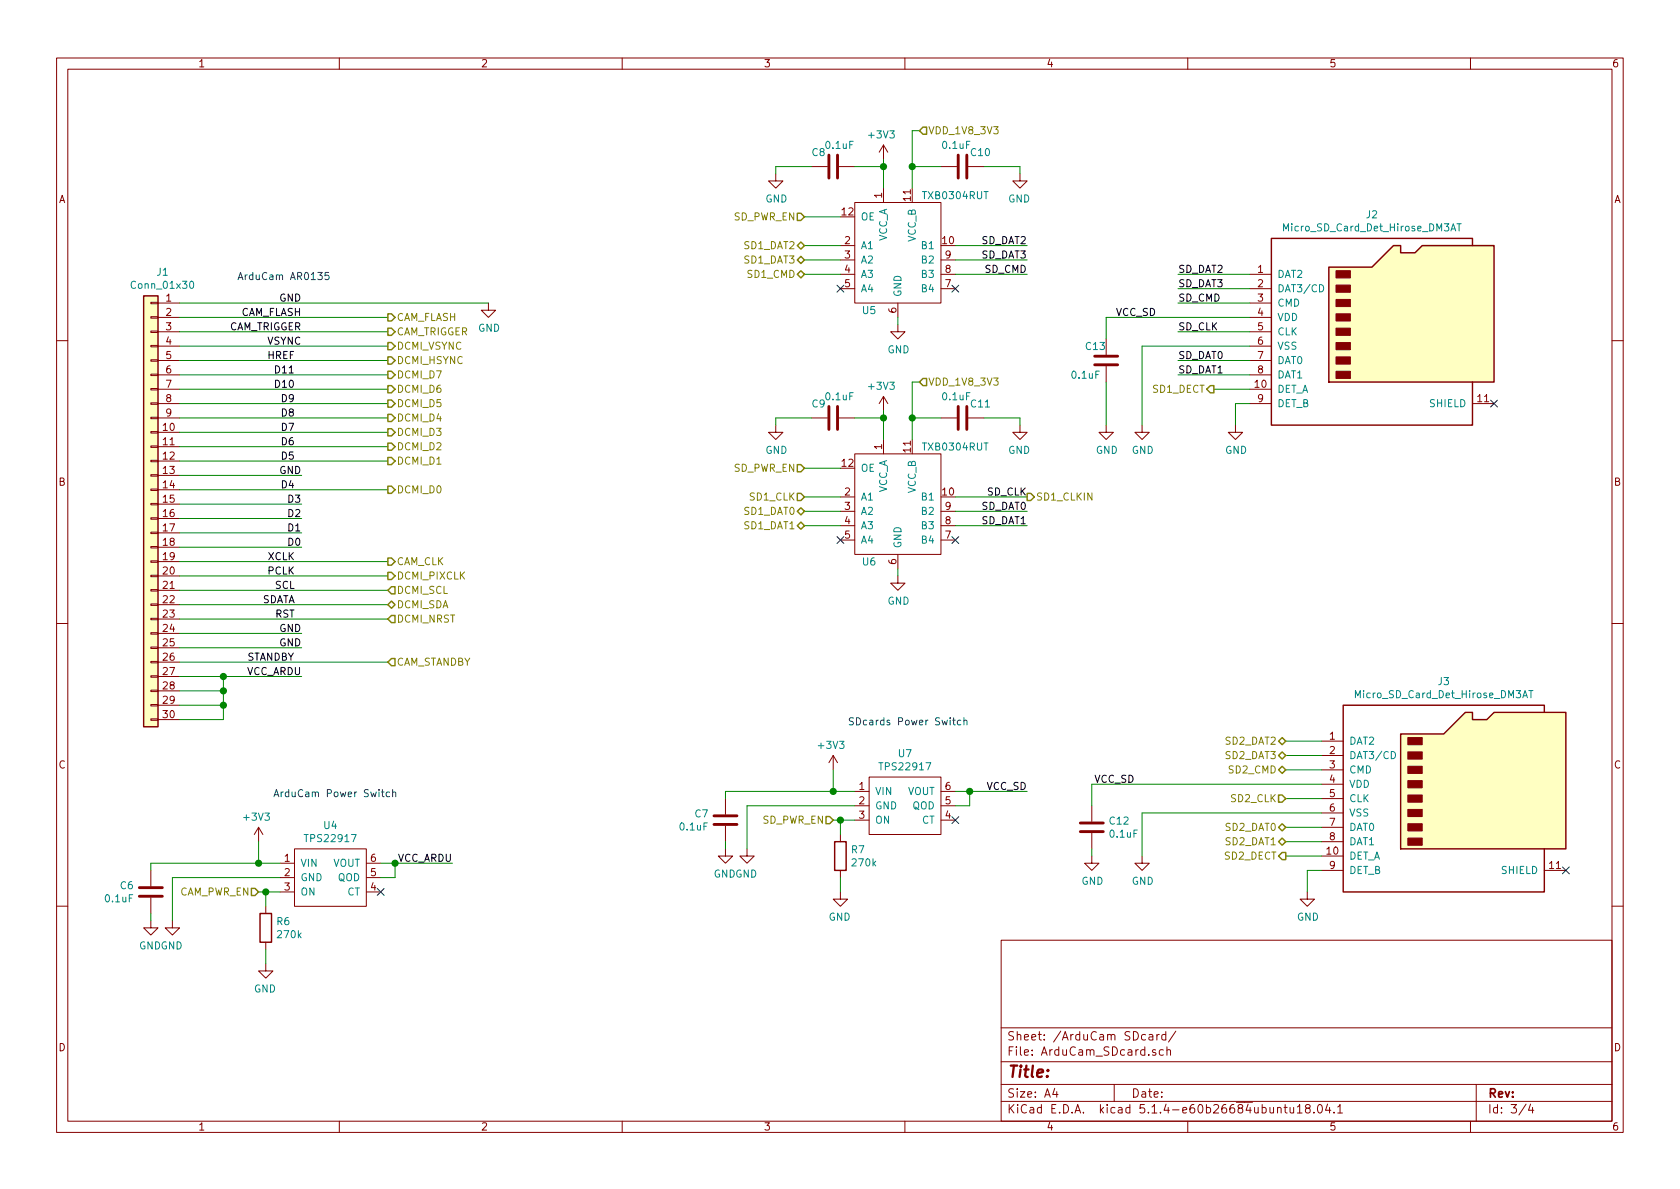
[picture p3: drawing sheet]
<svg xmlns="http://www.w3.org/2000/svg" width="297mm" height="210mm" viewBox="0 0 297 210" stroke-linecap="round" stroke-linejoin="round" font-family="sans-serif">
<g fill="none" stroke="#840000" stroke-width=".18">
<path d="M10 10.3h277v189.9h-277zM12 12.2h273v186.1h-273zM60 10.3v1.9M110 10.3v1.9M160 10.3v1.9M210 10.3v1.9M260 10.3v1.9M137.2 30.7v1.3h1.2l-1.2 1.3-1.3-1.3h1.3M143.5 29.5h2.8M148.3 29.5h2.8M151.1 35.8h15.3v17.8h-15.3zM156.2 25.6l.8 1.3"/>
<path d="M156.2 25.6v2.6M156.2 33.3v2.5M156.2 25.6l-.8 1.3M166.4 29.5h2.8M171.2 29.5h2.8M180.3 30.7v1.3h-1.2l1.2 1.3 1.3-1.3h-1.3M26.7 58.5h1.2v.3h-1.2zM26.7 56h1.2v.3h-1.2zM26.7 53.5h1.2v.2h-1.2zM27.9 53.6h3.8M27.9 56.1h3.8M27.9 58.7h3.8"/>
<path d="M86.4 53.6v1.3h1.2l-1.2 1.2-1.3-1.2h1.3M148.6 43.4h2.5M148.6 46h2.5M148.6 48.5h2.5M148.6 51h2.5M158.7 57.4v1.3h1.3l-1.3 1.2-1.2-1.2h1.2M158.7 53.6v2.5M166.4 46h2.5M166.4 48.5h2.5M166.4 51h2.5M195.6 59.9v2.8M221 53.6h3.8"/>
<path d="M221 56.1h3.8M221 58.7h3.8M221 48.5h3.8M221 51h3.8M10 60.2h2M26.7 78.9h1.2v.2h-1.2zM26.7 76.3h1.2v.3h-1.2zM26.7 73.8h1.2v.2h-1.2zM26.7 71.2h1.2v.3h-1.2zM26.7 68.7h1.2v.3h-1.2zM26.7 66.2h1.2v.2h-1.2zM26.7 63.6h1.2v.3h-1.2z"/>
<path d="M26.7 61.1h1.2v.2h-1.2zM27.9 73.9h3.8M27.9 76.4h3.8M27.9 79h3.8M27.9 61.2h3.8M27.9 63.7h3.8M27.9 66.3h3.8M27.9 68.8h3.8M27.9 71.4h3.8M137.2 75.2v1.2h1.2l-1.2 1.3-1.3-1.3h1.3M143.5 73.9h2.8M148.3 73.9h2.8"/>
<path d="M156.2 70.1v2.5M156.2 77.7v2.6M156.2 70.1l.8 1.3M156.2 70.1l-.8 1.3M166.4 73.9h2.8M171.2 73.9h2.8M180.3 75.2v1.2h-1.2l1.2 1.3 1.3-1.3h-1.3M195.6 75.2v1.2h1.2l-1.2 1.3-1.3-1.3h1.3M195.6 64.8v2.8M201.9 75.2v1.2h1.3l-1.3 1.3-1.2-1.3h1.2M218.4 75.2v1.2h1.3l-1.3 1.3-1.2-1.3h1.2M221 61.2h3.8"/>
<path d="M221 63.7h3.8M221 66.3h3.8M221 68.8h3.8M221 71.4h3.8M260.3 71.4h3.9M285 60.2h2M26.7 99.2h1.2v.2h-1.2zM26.7 96.6h1.2v.3h-1.2zM26.7 94.1h1.2v.3h-1.2zM26.7 91.6h1.2v.2h-1.2zM26.7 89h1.2v.3h-1.2zM26.7 86.5h1.2v.2h-1.2z"/>
<path d="M26.7 83.9h1.2v.3h-1.2zM26.7 81.4h1.2v.3h-1.2zM27.9 81.5h3.8M27.9 84.1h3.8M27.9 86.6h3.8M27.9 89.1h3.8M27.9 91.7h3.8M27.9 94.2h3.8M27.9 96.8h3.8M27.9 99.3h3.8M148.6 87.9h2.5M148.6 90.4h2.5"/>
<path d="M148.6 93h2.5M148.6 95.5h2.5M151.1 80.3h15.3v17.7h-15.3zM158.7 98v2.6M166.4 90.4h2.5M166.4 93h2.5M166.4 95.5h2.5M10 110.3h2M26.7 119.5h1.2v.3h-1.2zM26.7 117h1.2v.2h-1.2zM26.7 114.4h1.2v.3h-1.2zM26.7 111.9h1.2v.2h-1.2z"/>
<path d="M26.7 109.3h1.2v.3h-1.2zM26.7 106.8h1.2v.3h-1.2zM26.7 104.3h1.2v.2h-1.2zM26.7 101.7h1.2v.3h-1.2zM27.9 101.8h3.8M27.9 104.4h3.8M27.9 106.9h3.8M27.9 109.5h3.8M27.9 112h3.8M27.9 114.5h3.8M27.9 117.1h3.8M27.9 119.6h3.8"/>
<path d="M158.7 101.8v1.3h1.3l-1.3 1.3-1.2-1.3h1.2M285 110.3h2M26.7 127.1h1.2v.3h-1.2zM26.7 124.6h1.2v.2h-1.2zM26.7 122h1.2v.3h-1.2zM27.9 122.2h3.8M27.9 124.7h3.8M27.9 127.2h3.8M147.3 133.6l.8 1.3M147.3 133.6v2.5M147.3 133.6l-.7 1.3M151.1 139.9h2.6"/>
<path d="M153.7 137.4h12.7v10.2h-12.7zM166.4 139.9h2.5M233.7 131.1h3.8M233.7 133.6h3.8M233.7 136.1h3.8M233.7 138.7h3.8M26.7 153.9v2.8M26.7 158.7v2.8M45.7 146.3l.8 1.3M45.7 146.3v2.5M45.7 146.3l-.7 1.3M49.5 152.6h2.6"/>
<path d="M49.5 155.2h2.6M49.5 157.7h2.6M52.1 150.1h12.7v10.2h-12.7zM64.8 152.6h2.5M64.8 155.2h2.5M64.8 157.7h2.5M128.3 150.1v1.3h-1.3l1.3 1.2 1.2-1.2h-1.2M128.3 141.2v2.8M128.3 146v2.8M132.1 150.1v1.3h-1.3l1.3 1.2 1.2-1.2h-1.2M148.6 157.7v1.3h-1.3l1.3 1.3 1.3-1.3h-1.3M148.6 147.6v1.2"/>
<path d="M148.6 153.9v1.3M151.1 142.5h2.6M151.1 145h2.6M166.4 142.5h2.5M166.4 145h2.5M193 151.4v1.2h1.3l-1.3 1.3-1.2-1.3h1.2M193 142.5v2.8M193 147.3v2.8M201.9 151.4v1.2h1.3l-1.3 1.3-1.2-1.3h1.2M231.1 157.7v1.3h1.3l-1.3 1.3-1.2-1.3h1.2M233.7 151.4h3.8M233.7 153.9h3.8"/>
<path d="M233.7 141.2h3.8M233.7 143.8h3.8M233.7 146.3h3.8M233.7 148.8h3.8M273 153.9h3.9M10 160.2h2M26.7 162.8v1.3h-1.3l1.3 1.2 1.2-1.2h-1.2M30.5 162.8v1.3h-1.3l1.3 1.2 1.2-1.2h-1.2M47 170.4v1.3h-1.3l1.3 1.3 1.3-1.3h-1.3M47 160.3v1.2M47 166.6v1.3M177 166.3h108v32h-108z"/>
<path d="M285 160.2h2M60 198.3v1.9M110 198.3v1.9M160 198.3v1.9M177 194.8h108M177 191.8h108M177 187.8h108M177 181.8h108M186.5 192.5l-.4 1h1M186.8 193v1M197 191.8v3M203.2 183h.6v.9"/>
<path d="M203.8 183.3l-.5 .1-.2 .2 .1 .2 .1 .1 .5-.1M204.3 185.7l-.3-.1-.2 .2v.2l.5 .2v.3h-.5M204.5 182.9v1M205 182.9l-.3 .1-.2 .2M205.7 185.7l-.4-.1-.3 .3 .1 .6h.6M206.1 183l-.4-.1-.3 .3 .1 .6 .2 .1 .4-.1M206.1 182.4v1.5M206.3 185.7l.3-.1 .3 .1 .1 .9M206.3 185.1v1.5M207.9 182.3l-1.3 2M210 198.3v1.9M225.9 196l.2-.2 .3 .1 .1 .9"/>
<path d="M227 195.8h.6M227.2 195.3v1.3l.4 .2M228.1 195.8l.1 .9 .3 .1 .2-.1M228.7 195.8v1M229.4 195.8l.4-.5v1.5M229.4 196.8h.8M231.1 196l-.3-.3 .1-.3a.48 .48 0 0 1 .7 .1l-.1 .4a.52 .52 0 0 0-.6 .2 .52 .52 0 0 0 0 .6l.5 .1 .2-.1v-.4l-.2-.3M232.3 196.7v.1M233.1 195.4l.2-.1a.8 .8 0 0 1 .5 .8 .8 .8 0 0 1-.5 .7 1 1 0 0 1-.2-1.4zM234.7 195.2l-.3 1.1h.9M235.1 195.8v1M235.9 196.7v.1"/>
<path d="M236.5 195.8l.4-.5v1.5M236.5 196.8h.9M260 198.3v1.9M261 191.8v6.5M269.8 195.2l-1.2 2M270.6 195.2l-.3 1.1h.9M271 195.8v1"/>
</g>
<g fill="none" stroke="#840000" stroke-width=".51">
<path d="M146.6 27.4v4.1M148.1 27.4v4.1M169.4 27.4v4.1M170.9 27.4v4.1M146.6 71.9v4M148.1 71.9v4M169.4 71.9v4M170.9 71.9v4M193.5 64.5h4.1M193.5 63h4.1M24.6 158.5h4.1M24.6 157h4.1"/>
<path d="M126.2 145.8h4.1M126.2 144.3h4.1M191 147.1h4.1M191 145.5h4.1"/>
</g>
<g fill="#ffffc2" stroke="#ffffc2" stroke-width=".18">
<path d="M25.4 52.3h2.5v76.2h-2.5z"/>
<path d="M247.6 129.8h7.7l3.8-3.8h1.2v1.2h2.6l1.3-1.2h12.7v24.1h-29.3z"/>
<path d="M234.9 47.2h7.7l3.8-3.8h1.2v1.3h2.6l1.3-1.3h12.7v24.2h-29.3z"/>
</g>
<path d="M25.4 52.3h2.5v76.2h-2.5zM234.9 47.2h7.7l3.8-3.8h1.2v1.3h2.6l1.3-1.3h12.7v24.2h-29.3zM260.3 43.4v-1.2h-35.5v33h35.5v-7.6M247.6 129.8h7.7l3.8-3.8h1.2v1.2h2.6l1.3-1.2h12.7v24.1h-29.3zM273 126v-1.3h-35.5v33h35.5v-7.6M147.6 148.8h2v5.1h-2zM46 161.5h2v5.1h-2z" fill="none" stroke="#840000" stroke-width=".25"/>
<path d="M257.6 39.6h.7M258 39.6v1.2M33.7 49.9l.1-.2a.69 .69 0 0 1 .5 .7 .69 .69 0 0 1-.5 .6l-.2-.2-.1-.3zM233.3 50.3a.64 .64 0 0 1 .7 .7 .64 .64 0 0 1-.7 .6zM256.5 40.8l.4-1.2 .5 1.2M246 132.9a.64 .64 0 0 1 .7 .6 .64 .64 0 0 1-.7 .7zM269.2 123.4l.4-1.3 .5 1.3M270.3 122.1h.7M270.7 122.1v1.3" fill="none" stroke="#008484" stroke-width=".18"/>
<g fill="#840000" stroke="#840000" stroke-width=".18">
<path d="M248.9 148.2h2.6v1.3h-2.6z"/>
<path d="M248.9 145.7h2.6v1.2h-2.6z"/>
<path d="M248.9 143.1h2.6v1.3h-2.6z"/>
<path d="M248.9 140.6h2.6v1.3h-2.6z"/>
<path d="M248.9 138h2.6v1.3h-2.6z"/>
<path d="M248.9 135.5h2.6v1.3h-2.6z"/>
<path d="M248.9 133h2.6v1.2h-2.6z"/>
<path d="M248.9 130.4h2.6v1.3h-2.6z"/>
<path d="M236.2 65.7h2.6v1.2h-2.6z"/>
<path d="M236.2 63.1h2.6v1.3h-2.6z"/>
<path d="M236.2 60.6h2.6v1.2h-2.6z"/>
<path d="M236.2 58h2.6v1.3h-2.6z"/>
<path d="M236.2 55.5h2.6v1.3h-2.6z"/>
<path d="M236.2 53h2.6v1.2h-2.6z"/>
<path d="M236.2 50.4h2.6v1.3h-2.6z"/>
<path d="M236.2 47.9h2.6v1.2h-2.6z"/>
</g>
<g fill="none" stroke="#008400" stroke-width=".18">
<path d="M142.2 38.3h6.4M143.5 29.5h-6.3v1.2M151.1 29.5h5.1M156.2 28.2v5.1M161.3 29.5h5.1M162.6 23.1h-1.3v10.2M174 29.5h6.3v1.2M31.7 53.6h54.7M31.7 58.7h36.9M31.7 56.1h36.9M142.2 43.4h6.4M142.2 48.5h6.4"/>
<path d="M142.2 46h6.4M158.7 56.1v1.3M168.9 43.4h12.7M168.9 48.5h12.7M168.9 46h12.7M208.3 48.5h12.7M208.3 53.6h12.7M208.3 58.7h12.7M208.3 51h12.7M221 56.1h-25.4v3.8M31.7 68.8h36.9M31.7 66.3h36.9"/>
<path d="M31.7 63.7h36.9M31.7 61.2h36.9M31.7 71.4h36.9M31.7 73.9h36.9M31.7 76.4h36.9M31.7 79h36.9M143.5 73.9h-6.3v1.3M151.1 73.9h5.1M156.2 72.6v5.1M161.3 73.9h5.1M162.6 67.6h-1.3v10.1M174 73.9h6.3v1.3"/>
<path d="M195.6 67.6v7.6M208.3 66.3h12.7M208.3 63.7h12.7M214.6 68.8h6.4M221 61.2h-19.1v14M221 71.4h-2.6v3.8M31.7 86.6h36.9M31.7 84.1h21.6M31.7 89.1h21.6M31.7 81.5h36.9M31.7 94.2h21.6M31.7 96.8h21.6"/>
<path d="M31.7 99.3h36.9M31.7 91.7h21.6M142.2 90.4h6.4M142.2 87.9h6.4M142.2 93h6.4M142.2 82.8h6.4M168.9 90.4h12.7M168.9 87.9h12.7M168.9 93h12.7M31.7 119.6h21.6M31.7 101.8h36.9M31.7 104.4h36.9"/>
<path d="M31.7 106.9h36.9M31.7 109.5h36.9M31.7 117.1h36.9M31.7 114.5h21.6M31.7 112h21.6M39.5 119.6v7.6h-7.8M158.7 100.6v1.2M31.7 124.7h7.8M31.7 122.2h7.8M147.3 136.1v3.8M151.1 139.9h-22.8v1.3M168.9 139.9h12.7"/>
<path d="M171.4 139.9v2.6h-2.5M227.3 131.1h6.4M227.3 133.6h6.4M227.3 136.1h6.4M233.7 138.7h-40.7v3.8M45.7 157.7h3.8M45.7 148.8v3.8M47 157.7v2.6M49.5 155.2h-19v7.6M49.5 152.6h-22.8v1.3M67.3 152.6h12.7M69.8 152.6v2.6h-2.5"/>
<path d="M128.3 148.8v1.3M147.3 145h3.8M148.6 145v2.6M148.6 155.2v2.5M151.1 142.5h-19v7.6M193 150.1v1.3M227.3 151.4h6.4M227.3 141.2h6.4M227.3 146.3h6.4M227.3 148.8h6.4M233.7 153.9h-2.6v3.8M233.7 143.8h-31.8v7.6"/>
<path d="M26.7 161.5v1.3M47 167.9v2.5"/>
</g>
<g fill="none" stroke="#848400" stroke-width=".25">
<path d="M141 37.7h.6l.6 .6-.6 .7h-.6zM163.2 22.5h.6v1.2h-.6l-.6-.6zM68.6 58h.6l.6 .7-.6 .6h-.6zM68.6 55.5h.6l.6 .6-.6 .7h-.6zM141 46l.6-.7 .6 .7-.6 .6zM141 48.5l.6-.6 .6 .6-.6 .6zM141.6 42.8l.6 .6-.6 .7-.6-.7zM68.6 78.4h.6l.6 .6-.6 .6h-.6zM68.6 63.1h.6l.6 .6-.6 .7h-.6zM68.6 60.6h.6l.6 .6-.6 .6h-.6zM68.6 75.8h.6l.6 .6-.6 .7h-.6zM68.6 73.3h.6l.6 .6-.6 .6h-.6z"/>
<path d="M68.6 70.7h.6l.6 .7-.6 .6h-.6zM68.6 68.2h.6l.6 .6-.6 .7h-.6zM68.6 65.7h.6l.6 .6-.6 .6h-.6zM163.2 66.9h.6v1.3h-.6l-.6-.6zM214 68.2h.6v1.3h-.6l-.6-.7zM68.6 98.7h.6l.6 .6-.6 .6h-.6zM68.6 86h.6l.6 .6-.6 .6h-.6zM68.6 80.9h.6l.6 .6-.6 .7h-.6zM141 90.4l.6-.6 .6 .6-.6 .7zM141 93l.6-.7 .6 .7-.6 .6zM141 87.2h.6l.6 .7-.6 .6h-.6zM141 82.2h.6l.6 .6-.6 .6h-.6z"/>
<path d="M181.6 87.2h.6l.7 .7-.7 .6h-.6zM68.6 106.9l.6-.6 .6 .6-.6 .7zM68.6 104.4l.6-.6h.6v1.2h-.6zM68.6 101.2h.6l.6 .6-.6 .7h-.6zM69.2 116.5h.6v1.2h-.6l-.6-.6zM69.2 108.8h.6v1.3h-.6l-.6-.6zM226.1 136.1l.6-.6 .6 .6-.6 .7zM226.1 133.6l.6-.6 .6 .6-.6 .6zM226.1 131.1l.6-.7 .6 .7-.6 .6zM44.4 157.1h.7l.6 .6-.6 .7h-.7zM146 144.4h.7l.6 .6-.6 .7h-.7zM226.1 140.6h.6l.6 .6-.6 .7h-.6z"/>
<path d="M226.1 146.3l.6-.6 .6 .6-.6 .6zM226.1 148.8l.6-.6 .6 .6-.6 .7zM226.7 150.7h.6v1.3h-.6l-.6-.6z"/>
</g>
<path d="M56.2 48.2h.8l-.5 .5 .4 .1v.5l-.2 .1-.5-.1M58.1 48.2h-.6v.6l.4-.1 .3 .2v.3l-.3 .2-.4-.1M67.6 139.6v1.1l.3 .2M69.4 139.6v1.3M168.4 127.3h.5M168.6 126.9v1.1l.3 .2M169.9 127.4l-.4-.1-.2 .3 .1 .5h.5M170.4 127.5l.2-.2 .3 .1 .1 .8M170.4 126.9v1.3M67.4 140h.5M68.9 140.1l-.4-.1-.2 .3 .1 .5h.5M69.4 140.2l.2-.2 .3 .1 .1 .8" fill="none" stroke="#0000c2" stroke-width=".18"/>
<g fill="#008400" stroke="#008400" stroke-width=".25">
<circle cx="148.6" cy="145" r=".51"/>
<circle cx="171.5" cy="139.9" r=".51"/>
<circle cx="147.3" cy="139.9" r=".51"/>
<circle cx="156.2" cy="73.9" r=".51"/>
<circle cx="47" cy="157.7" r=".51"/>
<circle cx="69.9" cy="152.6" r=".51"/>
<circle cx="45.7" cy="152.6" r=".51"/>
<circle cx="39.5" cy="119.6" r=".51"/>
<circle cx="156.2" cy="29.5" r=".51"/>
<circle cx="161.3" cy="29.5" r=".51"/>
<circle cx="161.3" cy="73.9" r=".51"/>
<circle cx="39.5" cy="122.2" r=".51"/>
<circle cx="39.5" cy="124.7" r=".51"/>
</g>
<g fill="none" stroke="#000084" stroke-width=".18">
<path d="M148 50.4l1.2 1.3M149.2 50.4l-1.2 1.3M168.3 50.4l1.2 1.3M169.5 50.4l-1.2 1.3M263.6 70.8l1.2 1.2M264.8 70.8l-1.2 1.2M148 94.9l1.2 1.2M149.2 94.9l-1.2 1.2M168.3 94.9l1.2 1.2M169.5 94.9l-1.2 1.2M66.7 157.1l1.2 1.2M67.9 157.1l-1.2 1.2"/>
<path d="M168.3 144.4l1.2 1.2M169.5 144.4l-1.2 1.2M276.3 153.3l1.2 1.2M277.5 153.3l-1.2 1.2"/>
</g>
<text font-size="2.8" fill="#840000" x="178" y="190.5">Title:</text>
<g font-size="2.1" fill="#840000">
<text x="178" y="184">Sheet: /ArduCam SDcard/</text>
<text x="178" y="186.7">File: ArduCam_SDcard.sch</text>
<text x="178" y="196.9">KiCad E.D.A. kicad 5.1.4-e60b26684ubuntu18.04.1</text>
<text x="178" y="194.1">Size: A4</text>
<text x="200" y="194.1">Date:</text>
<text x="263" y="194.1">Rev:</text>
<text x="263" y="196.9">Id: 3/4</text>
</g>
<g font-size="1.8" fill="#840000">
<text x="35" y="11.9">1</text>
<text x="85" y="11.9">2</text>
<text x="135" y="11.9">3</text>
<text x="185" y="11.9">4</text>
<text x="235" y="11.9">5</text>
<text x="285" y="11.9">6</text>
<text x="10.4" y="35.9">A</text>
<text x="156" y="35" transform="rotate(-90 156 35)">1</text>
<text x="161" y="35.5" transform="rotate(-90 161 35.5)">11</text>
<text x="285.4" y="35.9">A</text>
<text x="148.9" y="38.1">12</text>
<text x="149.4" y="43.2">2</text>
<text x="149.4" y="45.7">3</text>
<text x="166.7" y="43.2">10</text>
<text x="167.2" y="45.7">9</text>
<text x="29.4" y="53.3">1</text>
<text x="149.4" y="48.3">4</text>
<text x="149.4" y="50.8">5</text>
<text x="167.2" y="50.8">7</text>
<text x="167.2" y="48.3">8</text>
<text x="222.4" y="48.3">1</text>
<text x="222.4" y="50.8">2</text>
<text x="222.4" y="53.3">3</text>
<text x="29.4" y="55.9">2</text>
<text x="29.4" y="58.4">3</text>
<text x="158.5" y="55.3" transform="rotate(-90 158.5 55.3)">6</text>
<text x="222.4" y="55.9">4</text>
<text x="222.4" y="58.4">5</text>
<text x="29.4" y="61">4</text>
<text x="29.4" y="63.5">5</text>
<text x="222.4" y="61">6</text>
<text x="222.4" y="63.5">7</text>
<text x="29.4" y="66">6</text>
<text x="29.4" y="68.6">7</text>
<text x="29.4" y="71.1">8</text>
<text x="221.9" y="68.6">10</text>
<text x="222.4" y="66">8</text>
<text x="222.4" y="71.1">9</text>
<text x="261.3" y="71.1">11</text>
<text x="28.9" y="76.2">10</text>
<text x="29.4" y="73.7">9</text>
<text x="28.9" y="78.7">11</text>
<text x="28.9" y="81.3">12</text>
<text x="28.9" y="83.8">13</text>
<text x="148.9" y="82.5">12</text>
<text x="156" y="79.5" transform="rotate(-90 156 79.5)">1</text>
<text x="161" y="80" transform="rotate(-90 161 80)">11</text>
<text x="10.4" y="85.9">B</text>
<text x="28.9" y="86.4">14</text>
<text x="28.9" y="88.9">15</text>
<text x="149.4" y="87.6">2</text>
<text x="166.7" y="87.6">10</text>
<text x="285.4" y="85.9">B</text>
<text x="28.9" y="91.4">16</text>
<text x="28.9" y="94">17</text>
<text x="149.4" y="90.2">3</text>
<text x="149.4" y="92.7">4</text>
<text x="149.4" y="95.2">5</text>
<text x="167.2" y="95.2">7</text>
<text x="167.2" y="92.7">8</text>
<text x="167.2" y="90.2">9</text>
<text x="28.9" y="96.5">18</text>
<text x="28.9" y="99.1">19</text>
<text x="28.9" y="101.6">20</text>
<text x="158.5" y="99.8" transform="rotate(-90 158.5 99.8)">6</text>
<text x="28.9" y="104.1">21</text>
<text x="28.9" y="106.7">22</text>
<text x="28.9" y="109.2">23</text>
<text x="28.9" y="111.8">24</text>
<text x="28.9" y="114.3">25</text>
<text x="28.9" y="116.8">26</text>
<text x="28.9" y="119.4">27</text>
<text x="28.9" y="121.9">28</text>
<text x="28.9" y="124.5">29</text>
<text x="28.9" y="127">30</text>
<text x="235.1" y="130.8">1</text>
<text x="10.4" y="135.9">C</text>
<text x="235.1" y="133.3">2</text>
<text x="235.1" y="135.9">3</text>
<text x="285.4" y="135.9">C</text>
<text x="151.9" y="139.7">1</text>
<text x="151.9" y="142.2">2</text>
<text x="167.2" y="142.2">5</text>
<text x="167.2" y="139.7">6</text>
<text x="235.1" y="138.4">4</text>
<text x="235.1" y="141">5</text>
<text x="235.1" y="143.5">6</text>
<text x="151.9" y="144.8">3</text>
<text x="167.2" y="144.8">4</text>
<text x="235.1" y="146">7</text>
<text x="235.1" y="148.6">8</text>
<text x="50.3" y="152.4">1</text>
<text x="50.3" y="154.9">2</text>
<text x="65.6" y="154.9">5</text>
<text x="65.6" y="152.4">6</text>
<text x="234.6" y="151.1">10</text>
<text x="235.1" y="153.7">9</text>
<text x="274" y="153.7">11</text>
<text x="50.3" y="157.5">3</text>
<text x="65.6" y="157.5">4</text>
<text x="10.4" y="185.9">D</text>
<text x="285.4" y="185.9">D</text>
<text x="35" y="199.9">1</text>
<text x="85" y="199.9">2</text>
<text x="135" y="199.9">3</text>
<text x="185" y="199.9">4</text>
<text x="235" y="199.9">5</text>
<text x="285" y="199.9">6</text>
</g>
<g font-size="1.8" fill="#848400">
<text x="164.1" y="23.7">VDD_1V8_3V3</text>
<text x="129.7" y="39">SD_PWR_EN</text>
<text x="131.7" y="44.1">SD1_DAT2</text>
<text x="131.7" y="46.6">SD1_DAT3</text>
<text x="132.3" y="49.1">SD1_CMD</text>
<text x="70.1" y="59.3">CAM_TRIGGER</text>
<text x="70.1" y="56.8">CAM_FLASH</text>
<text x="70.1" y="64.4">DCMI_HSYNC</text>
<text x="70.1" y="61.8">DCMI_VSYNC</text>
<text x="70.1" y="69.5">DCMI_D6</text>
<text x="70.1" y="66.9">DCMI_D7</text>
<text x="164.1" y="68.2">VDD_1V8_3V3</text>
<text x="203.9" y="69.5">SD1_DECT</text>
<text x="70.1" y="77.1">DCMI_D3</text>
<text x="70.1" y="74.5">DCMI_D4</text>
<text x="70.1" y="72">DCMI_D5</text>
<text x="70.1" y="79.6">DCMI_D2</text>
<text x="70.1" y="82.2">DCMI_D1</text>
<text x="129.7" y="83.4">SD_PWR_EN</text>
<text x="70.1" y="87.2">DCMI_D0</text>
<text x="132.7" y="88.5">SD1_CLK</text>
<text x="183.1" y="88.5">SD1_CLKIN</text>
<text x="131.7" y="91.1">SD1_DAT0</text>
<text x="131.7" y="93.6">SD1_DAT1</text>
<text x="70.1" y="99.9">CAM_CLK</text>
<text x="70.1" y="107.6">DCMI_SDA</text>
<text x="70.1" y="105">DCMI_SCL</text>
<text x="70.1" y="102.5">DCMI_PIXCLK</text>
<text x="70.1" y="110.1">DCMI_NRST</text>
<text x="70.1" y="117.7">CAM_STANDBY</text>
<text x="216.8" y="131.7">SD2_DAT2</text>
<text x="216.8" y="134.2">SD2_DAT3</text>
<text x="217.3" y="136.8">SD2_CMD</text>
<text x="217.8" y="141.9">SD2_CLK</text>
<text x="134.8" y="145.7">SD_PWR_EN</text>
<text x="216.8" y="146.9">SD2_DAT0</text>
<text x="216.8" y="149.5">SD2_DAT1</text>
<text x="216.6" y="152">SD2_DECT</text>
<text x="31.6" y="158.4">CAM_PWR_EN</text>
</g>
<g font-size="1.8" fill="#008484">
<text x="143.6" y="27.6">C8</text>
<text x="146.1" y="26.3">0.1uF</text>
<text x="153.7" y="24.5">+3V3</text>
<text x="166.8" y="26.3">0.1uF</text>
<text x="171.7" y="27.6">C10</text>
<text x="135.3" y="35.8">GND</text>
<text x="163.4" y="35.2">TXB0304RUT</text>
<text x="178.3" y="35.8">GND</text>
<text x="152.1" y="39">OE</text>
<text x="227.3" y="40.9">Micro_SD_Card_Det_Hirose_DM3AT</text>
<text x="241.6" y="38.6">J2</text>
<text x="152.1" y="44.1">A1</text>
<text x="152.1" y="46.6">A2</text>
<text x="156.8" y="42.8" transform="rotate(-90 156.8 42.8)">VCC_A</text>
<text x="161.9" y="42.8" transform="rotate(-90 161.9 42.8)">VCC_B</text>
<text x="163.1" y="44.1">B1</text>
<text x="163.1" y="46.6">B2</text>
<text x="23.5" y="51.1">Conn_01x30</text>
<text x="27.8" y="48.8">J1</text>
<text x="152.1" y="49.1">A3</text>
<text x="152.1" y="51.7">A4</text>
<text x="159.4" y="52.6" transform="rotate(-90 159.4 52.6)">GND</text>
<text x="163.1" y="51.7">B4</text>
<text x="163.1" y="49.1">B3</text>
<text x="225.8" y="49.1">DAT2</text>
<text x="225.8" y="51.7">DAT3/CD</text>
<text x="84.5" y="58.7">GND</text>
<text x="152.6" y="55.5">U5</text>
<text x="225.8" y="54.2">CMD</text>
<text x="225.8" y="56.8">VDD</text>
<text x="225.8" y="59.3">CLK</text>
<text x="156.9" y="62.5">GND</text>
<text x="192" y="61.9">C13</text>
<text x="225.8" y="61.8">VSS</text>
<text x="225.8" y="64.4">DAT0</text>
<text x="146.1" y="70.8">0.1uF</text>
<text x="153.7" y="68.9">+3V3</text>
<text x="166.8" y="70.8">0.1uF</text>
<text x="189.6" y="67">0.1uF</text>
<text x="225.8" y="69.5">DET_A</text>
<text x="225.8" y="66.9">DAT1</text>
<text x="143.6" y="72.1">C9</text>
<text x="171.7" y="72.1">C11</text>
<text x="225.8" y="72">DET_B</text>
<text x="252.9" y="72">SHIELD</text>
<text x="135.3" y="80.3">GND</text>
<text x="152.1" y="83.4">OE</text>
<text x="163.4" y="79.7">TXB0304RUT</text>
<text x="178.3" y="80.3">GND</text>
<text x="193.8" y="80.3">GND</text>
<text x="200.1" y="80.3">GND</text>
<text x="216.6" y="80.3">GND</text>
<text x="152.1" y="88.5">A1</text>
<text x="156.8" y="87.3" transform="rotate(-90 156.8 87.3)">VCC_A</text>
<text x="161.9" y="87.3" transform="rotate(-90 161.9 87.3)">VCC_B</text>
<text x="163.1" y="88.5">B1</text>
<text x="152.1" y="91.1">A2</text>
<text x="152.1" y="93.6">A3</text>
<text x="163.1" y="93.6">B3</text>
<text x="163.1" y="91.1">B2</text>
<text x="152.1" y="96.1">A4</text>
<text x="152.6" y="100">U6</text>
<text x="159.4" y="97" transform="rotate(-90 159.4 97)">GND</text>
<text x="163.1" y="96.1">B4</text>
<text x="156.9" y="106.9">GND</text>
<text x="240" y="123.5">Micro_SD_Card_Det_Hirose_DM3AT</text>
<text x="254.3" y="121.2">J3</text>
<text x="238.5" y="131.7">DAT2</text>
<text x="144.9" y="132.4">+3V3</text>
<text x="155.9" y="136.2">TPS22917</text>
<text x="158.9" y="133.9">U7</text>
<text x="238.5" y="134.2">DAT3/CD</text>
<text x="238.5" y="136.8">CMD</text>
<text x="154.7" y="140.6">VIN</text>
<text x="154.7" y="143.1">GND</text>
<text x="160.5" y="140.6">VOUT</text>
<text x="161.3" y="143.1">QOD</text>
<text x="238.5" y="139.3">VDD</text>
<text x="238.5" y="141.9">CLK</text>
<text x="43.3" y="145.1">+3V3</text>
<text x="54.3" y="148.9">TPS22917</text>
<text x="57.3" y="146.6">U4</text>
<text x="120.3" y="146.9">0.1uF</text>
<text x="122.9" y="144.5">C7</text>
<text x="154.7" y="145.7">ON</text>
<text x="163" y="145.7">CT</text>
<text x="196.2" y="145.8">C12</text>
<text x="196.3" y="148.1">0.1uF</text>
<text x="238.5" y="144.4">VSS</text>
<text x="238.5" y="146.9">DAT0</text>
<text x="238.5" y="149.5">DAT1</text>
<text x="53.1" y="153.3">VIN</text>
<text x="53.1" y="155.8">GND</text>
<text x="58.9" y="153.3">VOUT</text>
<text x="59.7" y="155.8">QOD</text>
<text x="126.2" y="155.2">GNDGND</text>
<text x="150.6" y="150.9">R7</text>
<text x="150.8" y="153.2">270k</text>
<text x="238.5" y="152">DET_A</text>
<text x="238.5" y="154.6">DET_B</text>
<text x="265.6" y="154.6">SHIELD</text>
<text x="18.7" y="159.6">0.1uF</text>
<text x="21.3" y="157.2">C6</text>
<text x="53.1" y="158.4">ON</text>
<text x="61.4" y="158.4">CT</text>
<text x="191.2" y="156.5">GND</text>
<text x="200.1" y="156.5">GND</text>
<text x="24.6" y="167.9">GNDGND</text>
<text x="49" y="163.6">R6</text>
<text x="49.2" y="165.9">270k</text>
<text x="146.5" y="162.8">GND</text>
<text x="229.3" y="162.8">GND</text>
<text x="44.9" y="175.5">GND</text>
</g>
<g font-size="1.8">
<text x="173.6" y="45.7">SD_DAT3</text>
<text x="173.6" y="43.2">SD_DAT2</text>
<text x="49.4" y="53.3">GND</text>
<text x="174.1" y="48.3">SD_CMD</text>
<text x="208.3" y="53.3">SD_CMD</text>
<text x="208.3" y="50.8">SD_DAT3</text>
<text x="208.3" y="48.3">SD_DAT2</text>
<text x="40.3" y="58.4">CAM_TRIGGER</text>
<text x="42.4" y="55.9">CAM_FLASH</text>
<text x="197.3" y="55.9">VCC_SD</text>
<text x="208.3" y="58.4">SD_CLK</text>
<text x="47.2" y="61">VSYNC</text>
<text x="47.4" y="63.5">HREF</text>
<text x="208.3" y="63.5">SD_DAT0</text>
<text x="48.9" y="66">D11</text>
<text x="48.9" y="68.6">D10</text>
<text x="49.9" y="71.1">D9</text>
<text x="208.3" y="66">SD_DAT1</text>
<text x="49.9" y="73.7">D8</text>
<text x="49.9" y="76.2">D7</text>
<text x="49.4" y="83.8">GND</text>
<text x="49.9" y="78.7">D6</text>
<text x="49.9" y="81.3">D5</text>
<text x="49.9" y="86.4">D4</text>
<text x="51.1" y="88.9">D3</text>
<text x="174.5" y="87.6">SD_CLK</text>
<text x="51.1" y="94">D1</text>
<text x="51.1" y="91.4">D2</text>
<text x="173.6" y="92.7">SD_DAT1</text>
<text x="173.6" y="90.2">SD_DAT0</text>
<text x="47.4" y="99.1">XCLK</text>
<text x="47.4" y="101.6">PCLK</text>
<text x="51.1" y="96.5">D0</text>
<text x="46.1" y="106.7">SDATA</text>
<text x="48.7" y="104.1">SCL</text>
<text x="48.7" y="109.2">RST</text>
<text x="49.4" y="111.8">GND</text>
<text x="43.5" y="116.8">STANDBY</text>
<text x="43.5" y="119.4">VCC_ARDU</text>
<text x="49.4" y="114.3">GND</text>
<text x="174.4" y="139.7">VCC_SD</text>
<text x="193.5" y="138.4">VCC_SD</text>
<text x="70.2" y="152.4">VCC_ARDU</text>
</g>
<g font-size="1.8" fill="#0000c2">
<text x="41.9" y="49.5">ArduCam AR0135</text>
<text x="149.9" y="128.3">SDcards Power Switch</text>
<text x="48.3" y="141">ArduCam Power Switch</text>
</g>
</svg>
